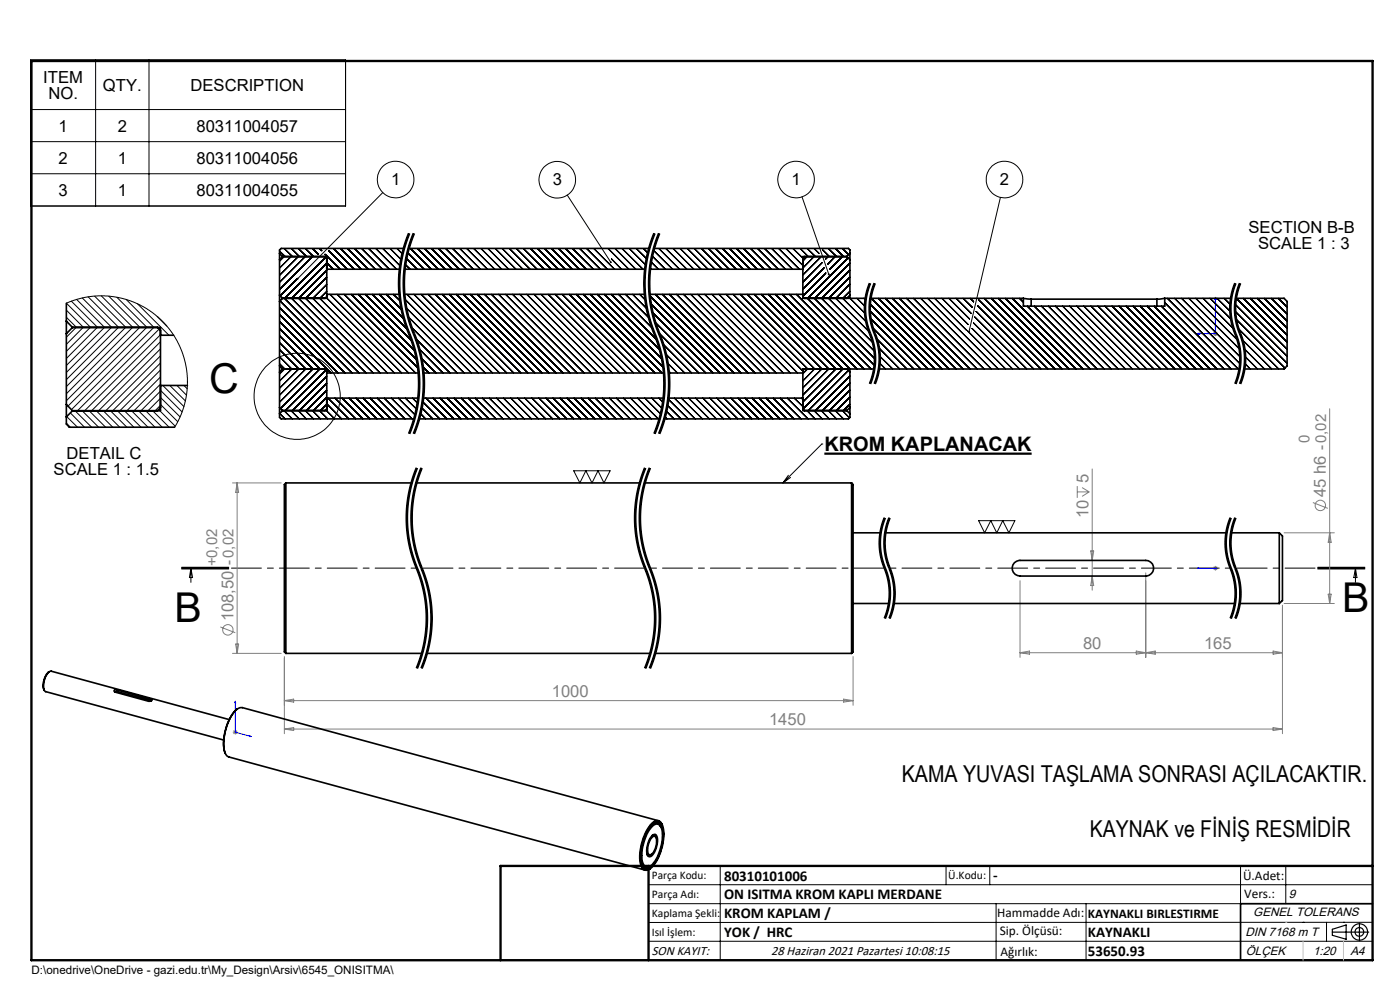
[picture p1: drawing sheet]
<svg xmlns="http://www.w3.org/2000/svg" width="297mm" height="210mm" viewBox="0 0 297 210" stroke-linecap="round" stroke-linejoin="round" font-family="sans-serif">
<g fill="none" stroke="#808080" stroke-width=".21">
<path d="M257.4 70.8h1M257.5 70.4l.7 .7M257.8 70.3v1M258.2 70.4l-.7 .7M231.7 99.5v25.7M282.1 86.7v41.3M49.3 102.4h10.4M50.3 102.4v36.2M50.3 102.4l.3 2h-.6zM228.5 103.1v2.5M228.5 104.3h2.6M229.6 103.4l1.5 .9"/>
<path d="M231.1 104.3l-1.5 1M231.4 116.9h.6l-.3 2zM272.4 113h10.7M278.5 106.6l3.2 1.2M282.1 113l.3 2h-.6zM46.7 133l3.2 1.2M49.3 138.6h10.4M50 136.6h.6l-.3 2zM60.3 139.3v16.3M181 139.3v10.3M216.4 138.5h55.7M216.4 123.2v16.2"/>
<path d="M216.4 138.5l2-.4v.7zM231.7 122.2l.3 2h-.6zM241.1 138.1l2 .4-2 .3zM243.1 121.5v17.9M243.1 138.5l2-.4v.7zM257.4 120.5h1M257.5 120.2l.7 .7M257.8 120v1M258.2 120.2l-.7 .7M270.1 138.1l2 .4-2 .3zM272.1 128.4v27.2M272.4 128h10.7"/>
<path d="M281.8 126h.6l-.3 2zM49.4 155.3h1M49.5 155l.8 .7M49.9 154.8v1M50.3 155l-.8 .7M60.3 154.6h211.8M60.3 154.6l2-.3v.7zM60.3 148.6l2-.3v.6zM60.3 148.6h120.7M179 148.3l2 .3-2 .3zM270.1 154.3l2 .3-2 .4z"/>
<circle cx="280.1" cy="107.2" r="1.1"/>
<circle cx="48.3" cy="133.6" r="1.12"/>
</g>
<path d="M174.9 96.2h44" fill="none" stroke="#000" stroke-width=".47"/>
<g fill="none" stroke="#000" stroke-width=".21" stroke-dasharray="6.3 1.3 1.3 1.3" stroke-dashoffset="2.4" stroke-linecap="butt">
<path d="M86.8 49.5a27.6 27.6 0 0 0 0 21.3M87.8 49.5a27.6 27.6 0 0 0 0 21.3M138.8 49.5a27.6 27.6 0 0 0 0 21.3M139.8 49.5a27.6 27.6 0 0 0 0 21.3M86.8 70.8a27.6 27.6 0 0 1 0 21.2M87.8 70.8a27.6 27.6 0 0 1 0 21.2M138.8 70.8a27.6 27.6 0 0 1 0 21.2M139.8 70.8a27.6 27.6 0 0 1 0 21.2M88.4 99.3a27.6 27.6 0 0 0 0 21.2M89.4 99.3a27.6 27.6 0 0 0 0 21.2M136.9 99.3a27.6 27.6 0 0 0 0 21.2M137.9 99.3a27.6 27.6 0 0 0 0 21.2"/>
<path d="M88.4 120.5a27.6 27.6 0 0 1 0 21.3M89.4 120.5a27.6 27.6 0 0 1 0 21.3M136.9 120.5a27.6 27.6 0 0 1 0 21.3M137.9 120.5a27.6 27.6 0 0 1 0 21.3"/>
</g>
<g fill="none" stroke="#000" stroke-width=".21" stroke-dasharray="6.3 1.3 1.3 1.3" stroke-dashoffset="2.8" stroke-linecap="butt">
<path d="M184.6 60.1a13.9 13.9 0 0 0 0 10.7M184.6 70.8a13.9 13.9 0 0 1 0 10.6M185.6 60.1a13.9 13.9 0 0 0 0 10.7M185.6 70.8a13.9 13.9 0 0 1 0 10.6M262.1 60.1a13.9 13.9 0 0 0 0 10.7M262.1 70.8a13.9 13.9 0 0 1 0 10.6M263.1 60.1a13.9 13.9 0 0 0 0 10.7M263.1 70.8a13.9 13.9 0 0 1 0 10.6M187.7 109.8a13.9 13.9 0 0 0 0 10.7M188.7 109.8a13.9 13.9 0 0 0 0 10.7M261.1 109.8a13.9 13.9 0 0 0 0 10.7M262.1 109.8a13.9 13.9 0 0 0 0 10.7"/>
<path d="M187.7 120.5a13.9 13.9 0 0 1 0 10.7M188.7 120.5a13.9 13.9 0 0 1 0 10.7M261.1 120.5a13.9 13.9 0 0 1 0 10.7M262.1 120.5a13.9 13.9 0 0 1 0 10.7"/>
</g>
<g fill="none" stroke="#000" stroke-width=".21">
<path d="M6.5 12.7h66.8v31h-66.8zM20.3 12.7v31M31.6 12.7v31M6.5 23.2h66.8M6.5 30h66.8M6.5 36.9h66.8M81.2 40.8l-18.1 18.3M84.5 59.7a27.8 27.8 0 0 0 .9 7.5M84.9 59a27.5 27.5 0 0 0 1.5 10.3M84.9 58.3v.7M85.3 55.3l-.4 3M85.4 53l-.6 3-.3 3.7"/>
<path d="M85.5 59.7a28.2 28.2 0 0 0 2.4 11.8M85.9 59l.1 3.7 .6 3.7M85.9 58.3v.7M86.3 55.3l-.4 3M86.4 53l-.6 3-.3 3.7M86.6 53.8l-.3 1.5M86.6 49.4l-1.2 3.6M86.8 49.5a28.1 28.1 0 0 0 .5 22.7 27.6 27.6 0 0 1-.5 19.8M87 49.6l-1 2.8-.7 2.9M87.6 49.4l-1.2 3.6M87.8 49.5a28.1 28.1 0 0 0 .5 22.7 27.6 27.6 0 0 1-.5 19.8M88 49.6l-1.4 4.2"/>
<path d="M120.3 41.4l9.3 14.2M136.5 59.7a28.3 28.3 0 0 0 2.5 11.8M136.9 59a27.5 27.5 0 0 0 1.6 10.3M137 58.3l-.1 .7M137.3 55.3l-.3 3M137.5 53l-.7 3-.3 3.7M137.5 59.7a28.3 28.3 0 0 0 2.5 11.8M137.9 59a27.5 27.5 0 0 0 1.6 10.3M138 58.3l-.1 .7M138.3 55.3l-.3 3M138.5 53l-.7 3-.3 3.7M138.7 49.4l-1.2 3.6"/>
<path d="M138.8 49.5a28.1 28.1 0 0 0 .6 22.7 27.6 27.6 0 0 1-.6 19.8M139 49.6l-1 2.8-.7 2.9M139.7 49.4l-1.2 3.6M139.8 49.5a28.1 28.1 0 0 0 .6 22.7 27.6 27.6 0 0 1-.6 19.8M140 49.6l-1 2.8-.7 2.9M170.1 41.8l5.7 16.4M212.2 41.9l-6.6 28.5M85.4 67.2l1.5 4.3M86.4 69.3l.4 1M86.6 66.4l.8 2.9M86.8 70.3l.2 .4zM86.9 71.5l.7 2.1"/>
<path d="M87 70.7l.7 2.1M87.4 69.3a28.3 28.3 0 0 1 .6 22.8M87.6 73.6l.6 2.2M87.7 72.8a27.8 27.8 0 0 1 0 17.1M87.9 71.5l.7 2.1M88.2 75.8l.3 2.2 .2 3M88.6 73.6l.6 2.2M89.2 75.8l.3 2.2 .2 3M138.5 69.3a28.3 28.3 0 0 1 .5 22.8M138.9 71.5l.8 2.1M139.5 69.3a28.3 28.3 0 0 1 .5 22.8M139.7 73.6l.5 2.2"/>
<path d="M139.9 71.5l.8 2.1M140.2 75.8l.4 2.2 .2 3M140.7 73.6l.5 2.2M141.2 75.8l.4 2.2 .2 3M183.3 65.4l.3 2.8M183.4 64.3l-.1 1.1M183.6 62.7l-.2 1.6M183.6 68.2l1.2 3.6M183.7 65.4a14.1 14.1 0 0 0 1.2 5.8M184.3 65.4l.3 2.8M184.4 64.3l-.1 1.1M184.4 60l-.8 2.7"/>
<path d="M184.6 60.1a14.3 14.3 0 0 0 .3 11.7 13.9 13.9 0 0 1-.3 9.6M184.6 62.7l-.2 1.6M184.6 68.2l1.2 3.6M184.7 65.4a14.1 14.1 0 0 0 1.2 5.8M184.7 60.1l-.8 2.6-.2 2.7M184.8 71.8l.4 1.6 .2 2.2M184.9 71.2l.5 1.6M185.4 60l-.8 2.7M185.4 72.8a14.1 14.1 0 0 1-.7 8.7M185.4 75.5l-.1 2.7-.9 3.2M185.6 60.1a14.3 14.3 0 0 0 .3 11.7 13.9 13.9 0 0 1-.3 9.6M185.7 60.1l-.8 2.6-.2 2.7"/>
<path d="M185.8 71.8l.4 1.6 .2 2.2M185.9 71.2l.5 1.6M186.4 72.8a14.1 14.1 0 0 1-.7 8.7M186.4 75.5l-.1 2.7-.9 3.2M260.8 65.4l.3 2.8M260.9 64.3l-.1 1.1M261.1 62.7l-.2 1.6M261.1 68.2l.6 2.1M261.2 65.4l.1 1.6 .4 2.2M261.7 60.5l-.6 2.2M261.7 69.2l.2 .5M261.7 70.3l.6 1.5"/>
<path d="M261.7 61.7l-.3 1.6-.2 2.1M261.8 65.4l.3 2.8M261.9 69.7l.5 1.5M261.9 61.2l-.2 .5M261.9 64.3l-.1 1.1M261.9 60l-.2 .5M262.1 60.1a14.3 14.3 0 0 0 .4 11.7 13.9 13.9 0 0 1-.4 9.6M262.1 62.7l-.2 1.6M262.1 68.2l1.2 3.6M262.2 65.4a14.1 14.1 0 0 0 1.2 5.8M262.2 60.1l-.3 1.1M262.3 71.8l.4 1.6 .3 2.2"/>
<path d="M262.4 71.2l.5 1.6M262.9 60l-.8 2.7M262.9 72.8a14.1 14.1 0 0 1-.7 8.7M263 75.5l-.2 2.7-.9 3.2M263.1 60.1a14.3 14.3 0 0 0 .4 11.7 13.9 13.9 0 0 1-.4 9.6M263.2 60.1l-.7 2.6-.3 2.7M263.3 71.8l.4 1.6 .3 2.2M263.4 71.2l.5 1.6M263.9 72.8a14.1 14.1 0 0 1-.7 8.7M264 75.5l-.2 2.7-.9 3.2M86.9 91.2l-.3 .7M87.6 89.1l-.7 2.2"/>
<path d="M87.7 90l-.7 2.1M87.9 91.2l-.3 .7M88.2 86.9l-.6 2.2M88.3 99.2l-1 2.8-.6 2.2M88.4 99.3a28.1 28.1 0 0 0 .6 22.6 27.6 27.6 0 0 1-.6 19.9M88.6 99.3a27.4 27.4 0 0 0-.1 20.8M88.6 89.1l-.7 2.2M88.7 81l-.1 3-.4 3M89.2 86.9l-.6 2.2M89.3 99.2l-1 2.8-.6 2.2M89.4 99.3a28.1 28.1 0 0 0 .6 22.6 27.6 27.6 0 0 1-.6 19.9M89.6 99.3a27.9 27.9 0 0 0 .5 22.6l.7 2.1"/>
<path d="M89.7 81l-.1 3-.4 3M121.7 99.9h7.7l-1.3 2.5-1.2-2.5-1.3 2.5-1.3-2.5-1.3 2.5zM136.7 99.2l-.8 2.1-.8 2.9M136.9 99.3a28.1 28.1 0 0 0 .5 22.6 27.6 27.6 0 0 1-.5 19.9M137 99.3a27.9 27.9 0 0 0 .6 22.6l.6 2.1M137.7 99.2l-1.2 3.6M137.9 99.3a28.1 28.1 0 0 0 .5 22.6 27.6 27.6 0 0 1-.5 19.9M138 99.3a27.9 27.9 0 0 0 .6 22.6l.2 .7M139 91.2l-.3 .7M139.7 89.1l-.8 2.2M140 91.2l-.3 .7M140.2 86.9l-.5 2.2"/>
<path d="M140.7 89.1l-.8 2.2M140.8 81l-.1 3-.5 3M141.2 86.9l-.5 2.2M141.8 81l-.1 3-.5 3M174.3 94.2h.1M174.3 94.2l-8.2 8.2M86.2 111.8l.7 4.5 .6 2.1 1 2.9M86.6 105l-.2 .7a27.8 27.8 0 0 0-.2 6.1M86.7 104.2l-.1 .8M87.2 111.8a32.7 32.7 0 0 0 2.8 10.9l.9 3.6M87.6 105l-.2 .7a27.8 27.8 0 0 0-.2 6.1M87.7 104.2l-.1 .8"/>
<path d="M134.6 111.8a32.7 32.7 0 0 0 2.9 10.9l.9 3.6M135 105l-.1 .7a27.8 27.8 0 0 0-.3 6.1M135.1 104.2l-.1 .8M135.6 111.8l.3 2.2 .6 3M136 105l-.1 .7a27.8 27.8 0 0 0-.3 6.1M136.1 104.2l-.1 .8M136.5 102.8l-.4 1.4M136.5 117l1.7 5M167.3 100.8l-1.2 1.6M167.7 101.3l-1.6 1.1M186.5 116.3l.1 .5a21 21 0 0 0 1.5 5.3l.5 2.7M187.5 116.3l.1 .5a21.1 21.1 0 0 0 1.5 5.3l.5 2.7"/>
<path d="M187.5 109.8l-.9 3.2-.1 3.3M187.7 119.9a14.6 14.6 0 0 1 1.2 5.4M187.7 109.8a14.3 14.3 0 0 0 .4 11.7 13.9 13.9 0 0 1-.4 9.7M187.9 109.9a13.7 13.7 0 0 0-.2 10M188.5 109.8l-.9 3.2-.1 3.3M188.7 119.9l.6 1.6M188.7 110.4a13.7 13.7 0 0 0 0 9.5M188.7 109.8a14.3 14.3 0 0 0 .4 11.7 13.9 13.9 0 0 1-.4 9.7M188.9 109.9l-.2 .5M207.6 110.4h7.7l-1.3 2.6-1.3-2.6-1.2 2.6-1.3-2.6-1.3 2.6zM259.9 116.3v.5a21 21 0 0 0 1.6 5.3l.4 2.7M260.9 116.3l.3 2.2"/>
<path d="M260.9 109.8l-.9 3.2-.1 3.3M261 119.9a14.6 14.6 0 0 1 1.3 5.4M261.1 109.8a14.3 14.3 0 0 0 .4 11.7 13.9 13.9 0 0 1-.4 9.7M261.2 111.9l-.3 2.2v2.2M261.2 118.5l.3 1a16.4 16.4 0 0 1 1.4 5.3M261.2 109.9a13.7 13.7 0 0 0-.1 10M261.9 109.8l-.7 2.1M262 119.9a14.6 14.6 0 0 1 1.3 5.4M262.1 109.8a14.5 14.5 0 0 0 .4 12 13.9 13.9 0 0 1-.4 9.4M262.2 109.9a13.7 13.7 0 0 0-.1 10M38.5 120.5h10M38.5 120.7h10"/>
<path d="M38.5 120.3h10M40.5 120.5v3M40.5 120.5l.4 2h-.7zM88.5 120.1l.1 .3zM88.5 121.3l1 2.8 .4 2.2M88.6 120.4l1.2 3.6M89.8 124l.2 .8a27.8 27.8 0 0 1 .7 6M89.9 126.3l.4 3M90.3 129.3l.1 .7M90.4 130a27.6 27.6 0 0 1-1.6 10.3M90.7 130.8a27.8 27.8 0 0 1-2.1 11M90.8 124l.2 .8a27.8 27.8 0 0 1 .7 6"/>
<path d="M90.9 126.3l.4 3M91.3 129.3l.1 .7M91.4 130a27.6 27.6 0 0 1-1.6 10.3M91.7 130.8a27.8 27.8 0 0 1-2.1 11M138.2 122l1.2 4.3M138.2 124l.2 .8a27.8 27.8 0 0 1 .8 6M138.4 126.3l.3 3M138.7 129.3l.1 .7M138.8 130a27.6 27.6 0 0 1-1.6 10.3M138.8 139.7l-.8 2.1M138.8 122.6l.4 1.4M139.2 130.8a27.8 27.8 0 0 1-2.2 11"/>
<path d="M139.2 124l.2 .8a27.8 27.8 0 0 1 .8 6M139.4 126.3l.3 3M139.7 129.3l.1 .7M139.8 130a27.6 27.6 0 0 1-1.6 10.3M140.2 130.8l-.3 4.5-1.1 4.4M188.2 129.1l-.7 2M188.3 128.5l-.1 .6M188.4 128l-.1 .5M188.6 124.8l-.2 3.2M188.9 125.3l-.1 2.8-.9 3.2M189.2 129.1l-.7 2M189.3 130.2l-.4 1.1"/>
<path d="M189.3 121.5l.5 2.1 .1 1.7M189.3 128.5l-.1 .6M189.4 128l-.1 .5M189.6 124.8l-.2 3.2M189.9 125.3l-.1 2.8-.5 2.1M261.6 129.1l-.7 2M261.7 128.5l-.1 .6M261.8 128l-.1 .5M261.9 124.8l-.1 3.2M262.3 125.3l-.1 2.8-1 3.2M262.6 129.1l-.7 2M262.7 128.5l-.1 .6"/>
<path d="M262.8 128l-.1 .5M262.9 124.8l-.1 3.2M263.3 125.3l-.1 2.8-1 3.2M279.6 120.3h10zM279.6 120.5h10M279.6 120.7h10M287.5 120.5l.4 2h-.7zM287.5 120.5v3M88.5 141l-.2 .7M88.8 140.3l-.3 .7M89.8 140.3l-.5 1.4M137.2 140.3l-.5 1.4"/>
<path d="M138.2 140.3l-.5 1.4M137.6 187.7h153.6M137.6 191.7h153.6M137.6 199.7h153.6M152.8 183.7v20M200.7 183.7v4M210 183.7v4M211.3 191.7v12M230.4 191.7v12M263.2 183.7v20M272.8 183.7v8M276.4 195.6h.1"/>
<path d="M281.4 195.6v4.1M285 195.6h.1M291.2 195.6l-153.6 .1"/>
<circle cx="83.9" cy="38.1" r="3.9"/>
<circle cx="118.2" cy="38.1" r="3.9"/>
<circle cx="168.9" cy="38.1" r="3.9"/>
<circle cx="213.1" cy="38.1" r="3.9"/>
<circle cx="63" cy="84.1" r="9.1"/>
</g>
<g fill="none" stroke="#000" stroke-width=".25">
<path d="M282.6 197.7h7.8M282.6 197.1l3-.9v3l-3-.8zM288.4 195.8v3.8M106.2 203.7h185"/>
<circle cx="288.4" cy="197.7" r="1.74"/>
<circle cx="288.4" cy="197.7" r=".93"/>
</g>
<path d="M254 70.8l.4-.1v.2zM257.8 63.1l.2 .4h-.2zM257.8 63.1v7.7h-3.8M254 120.5h.4h-.4M254 120.5h3.8M257.8 120.5h.2zM257.8 120.5h.1M49.9 148.7v6.6l3.4 .9M49.9 148.7l.1 .4-.2-.1zM53 156.1l.3 .1h-.3z" fill="none" stroke="#00f" stroke-width=".21"/>
<path d="M38.5 120.5h251.1" fill="none" stroke="#000" stroke-width=".21" stroke-dasharray="6.3 1.3 1.3 1.3" stroke-dashoffset="-.4"/>
<path d="M291.2 191.7h-28v12" fill="none" stroke="#000" stroke-width=".35"/>
<path d="M6.7 12.9h284.5v190.8h-284.5zM137.6 183.7v20M291.2 183.7h-185v20" fill="none" stroke="#000" stroke-width=".5"/>
<path d="M276.4 199.7v4M285 199.7v4" fill="none" stroke="#c0c0c0" stroke-width=".21"/>
<path d="M272.8 195.6h.1" fill="none" stroke="#c0c0c0" stroke-width=".25"/>
<path d="M129.4 55.5a.21 .21 0 0 0 0 .3 .21 .21 0 0 0 .3 0l-.1-.2 .1 .2a.21 .21 0 0 0 0-.3 .21 .21 0 0 0-.3 0zM205.4 70.2v.3h.1l.1-.1v.1a.21 .21 0 0 0 .2-.3 .21 .21 0 0 0-.4 0zM175.7 58l-.1 .3 .3 .1-.1-.2 .1 .2a.22 .22 0 0 0 .1-.3 .22 .22 0 0 0-.3-.1zM63 59l-.1 .2 .2-.1-.1 .2h.2a.22 .22 0 0 0 .1-.3 .22 .22 0 0 0-.3 0z" fill="#000"/>
<g fill="#00f">
<path d="M254 120.5h.4zM257.8 120.5h.2z"/>
<path d="M53 156.1l.3 .1h-.3zM49.9 148.7l.1 .4-.2-.1zM254 70.8l.4 .1v-.2zM257.8 63.1v.4h.2zM254 70.8l.4 .1v-.2zM257.8 63.1v.4h.2zM297.1 54.4v.1zM297.1 46.7v.4zM297.1 54.4v.1zM297.1 46.7v.4z"/>
</g>
<g fill="none" stroke="#000" stroke-width=".35">
<path d="M59.3 53.8v1.3M59.3 55.1v7.5M59.3 53.8l.7 .6M60 54.4h9.3v8.9h-9.3M60 54.4l-.7 .7M69 54.4l.3 .4M69.3 57.1h15.5M85.7 52.7h-26l-.4 .3v.8M85.8 57.1h51.1M86.7 52.7h51M137.9 57.1h32.4M138.7 52.7h41.3l.3 .3v.8"/>
<path d="M170.6 54.4l-.3 .4M179.6 54.4h-9.3v8.9h13.4M179.6 54.4l.7 .7M180.3 53.8v1.3M180.3 55.1v7.5M180.3 53.8l-.7 .6M14.1 68.1v2.7M14.1 64.3v3.8M14.1 70.8v15M14.1 68.1l1.3 1.4M15.4 69.5h18.6v17.6h-18.6M15.4 69.5l-1.3 1.3"/>
<path d="M33.4 69.5l.6 .6M34 71.1h2.8M59.3 62.6v1.4M59.3 77.6v1.3M59.3 64v13.6M59.3 78.9v7.5M59.3 62.6l.7 .7M59.3 77.6l.7 .7M60 78.3h9.3v8.8h-9.3M60 78.3l-.7 .6M60 63.3l-.7 .7M69 78.3l.3 .3"/>
<path d="M69.3 79.1h19.5M69.3 62.4h15.4M69.3 62.9l-.3 .4M85.8 62.4h51M89.8 79.1h51.1M137.8 62.4h32.5M141.9 79.1h28.4M170.3 62.9l.3 .4M170.6 78.3l-.3 .3M179.6 78.3l.7 .6M180.3 62.6v.7M180.3 78.3v.6"/>
<path d="M180.3 78.9v7.5M180.3 62.6l-.7 .7M184.6 63.3h32.5M185.5 78.3h-15.2v8.8h9.3M186.4 78.3h76.6M217.1 63.3l1.7 .2M217.1 63.3v1.6h30v-1.6M218.8 63.5v1.4M218.8 63.5h26.6M245.4 63.5v1.4M247.1 63.3l-1.7 .2M247.1 63.3h14.1"/>
<path d="M262.1 63.3h10.3l.7 .7v13.6l-.7 .7h-8.5M14.1 85.8v2.6M14.1 85.8l1.3 1.3M14.1 88.4v1.5l.6 .7h22.3M15.4 87.1l-1.3 1.3M34 86.5l-.6 .6M34 81.8h5.8M59.3 86.4v1.4M59.3 87.8v.7l.4 .4h28.2M59.3 86.4l.7 .7M60 87.1l-.7 .7M69.3 84.4h19.4"/>
<path d="M69.3 86.8l-.3 .3M88.9 88.9h51M89.7 84.4h51.1M141.8 84.4h28.5M170.3 86.8l.3 .3M179.6 87.1l.7 .7M180.3 86.4v1.4M180.3 87.8v.7l-.3 .4h-39.1M180.3 86.4l-.7 .7M60.6 102.4a1.36 1.36 0 0 0-.3 1.6v34.3l.3 .3M60.6 102.4v36.2M60.6 102.4h26.7"/>
<path d="M88.3 102.4h47.4M136.7 102.4h44M180.7 102.4v36.2M180.7 102.4a1.36 1.36 0 0 1 .3 1.6v34.3l-.3 .3M181 113h5.8M187.8 113h72.4M215.2 119.4l1-.5h26.9a1.66 1.66 0 0 1 1.6 1.6 1.66 1.66 0 0 1-1.6 1.7h-26.7a1.66 1.66 0 0 1-1.5-1 1.66 1.66 0 0 1 .3-1.8zM261.2 113h10.2M271.4 113v15M271.4 113l.7 .7v13.7l-.7 .6M60.6 138.6h28.9M90.5 138.6h47.4"/>
<path d="M139 138.6h41.7M181 128h7.6M189.6 128h72.4M263 128h8.4M10.4 142.5a3.6 3.6 0 0 0-1 3.9M24.9 146.4a.42 .42 0 0 0-.4-.1 .42 .42 0 0 0-.3 .4l7.3 2.1a.46 .46 0 0 0 .7-.4l-.2-.1M24.9 146.7l-.5 .1M24.9 146.4l7.1 1.9M24.9 146.7l7.1 2M24.9 146.4v.3M32 148.7h.1M32 148.3v.4"/>
<path d="M48.6 152.6l-37.7-10.2a1.73 1.73 0 0 0-1.4 1.6l-.2 1.1a1.44 1.44 0 0 0 .4 1.6l37.7 10.3M50.3 150.4a10.1 10.1 0 0 0-2.6 9.3l.1 .1M138.3 175a1.23 1.23 0 0 1 1.4-.5 1.23 1.23 0 0 1 .9 1.2 10.2 10.2 0 0 1-2.5 8.3 1.13 1.13 0 0 1-1.3 .2 1.13 1.13 0 0 1-.7-1.1 10.5 10.5 0 0 1 2.2-8.1zM138.4 175.3a1.1 1.1 0 0 1 1.2-.5 1.1 1.1 0 0 1 .8 1.2 9.7 9.7 0 0 1-2.3 7.6 1.08 1.08 0 0 1-1.2 .2 1.08 1.08 0 0 1-.6-1 9.8 9.8 0 0 1 2.1-7.5zM138.4 174.8a1.26 1.26 0 0 1 1.5-.5 1.26 1.26 0 0 1 .8 1.3 11 11 0 0 1-2.5 8.5 1.21 1.21 0 0 1-1.4 .3 1.21 1.21 0 0 1-.8-1.1 10.8 10.8 0 0 1 2.4-8.5zM138.4 177.2a.53 .53 0 0 1 .8 .5M138.5 177.5a.56 .56 0 0 1 .6 0 .56 .56 0 0 1 .2 .7 3.5 3.5 0 0 1-1.3 3.2 .94 .94 0 0 1-.6-1.4l.3-1.2 .4-.9zM138.5 177.2a.6 .6 0 0 1 .7-.1 .6 .6 0 0 1 .3 .7 4.7 4.7 0 0 1-1.4 3.9 .62 .62 0 0 1-.7-.1 .62 .62 0 0 1-.2-.7 4.9 4.9 0 0 1 1.3-3.7zM138.6 174.8a1.03 1.03 0 0 1 1.6 .7M139.7 174.1l-88.3-24a2.58 2.58 0 0 0-2.3 1.8 11 11 0 0 0-1.4 7.8l.4 .6 .4 .3 88.3 24M140.5 175a1.18 1.18 0 0 0-.9-.9 1.18 1.18 0 0 0-1.2 .5 10.7 10.7 0 0 0-2.4 9.1 1.14 1.14 0 0 0 .8 .9 1.14 1.14 0 0 0 1.2-.4M136.2 183.4a1.02 1.02 0 0 0 1.8 .2"/>
<path d="M137.3 181.2a.53 .53 0 0 0 .9 0"/>
</g>
<g fill="none" stroke="#000" stroke-width=".21">
<path d="M59.3 53.3l1.2 1.1M60.3 52.7l1.7 1.7M60.3 54.4l-1 1M61.7 54.4l-2.4 2.5M61.8 52.7l1.7 1.7M63.1 59.1l-3.7 3.6M63.3 52.7l1.7 1.7M63.3 54.4l-4 4M64.7 52.7l1.8 1.7M64.7 54.4l-5.4 5.5M66.3 52.7l1.2 1.3M66.3 54.4l-7 7"/>
<path d="M67.7 52.7l.6 .5M69 53.9l3.1 3.2M69.1 54.6l-8.7 8.7M69.3 55.8l-7.4 7.5 15.8 15.8M69.3 57.4l-5.9 5.9 15.8 15.8M69.3 58.8l-4.5 4.5 15.9 15.8M69.3 55.8l1.4 1.3M69.7 53.2l4 3.9M70.7 52.7l4.4 4.4M72.2 52.7l4.5 4.4M73.7 52.7l4.4 4.4M75.2 52.7l4.5 4.4"/>
<path d="M76.7 52.7l4.4 4.4M78.2 52.7l4.4 4.4M79.7 52.7l4.4 4.4M81.2 52.7l3.7 3.7M82.7 52.7l2.4 2.4M84.2 52.7l1.2 1.2M85.9 56.1l1.1 1M86.2 54.8l2.3 2.3M86.4 53.6l3.6 3.5M87.1 52.7l4.4 4.4M88.5 52.7l4.5 4.4M90 52.7l4.5 4.4"/>
<path d="M91.5 52.7l4.5 4.4M93 52.7l4.4 4.4M94.5 52.7l4.5 4.4M96 52.7l4.4 4.4M97.5 52.7l4.5 4.4M99 52.7l4.4 4.4M100.5 52.7l4.5 4.4M102 52.7l4.4 4.4M103.5 52.7l4.4 4.4M105 52.7l4.4 4.4M106.5 52.7l4.4 4.4M108 52.7l4.4 4.4"/>
<path d="M109.5 52.7l4.4 4.4M111 52.7l4.4 4.4M112.5 52.7l4.4 4.4M114 52.7l4.4 4.4M115.5 52.7l4.4 4.4M117 52.7l4.4 4.4M118.5 52.7l4.4 4.4M120 52.7l4.4 4.4M121.5 52.7l4.4 4.4M123 52.7l4.4 4.4M124.5 52.7l4.4 4.4M126 52.7l3.1 3.1"/>
<path d="M129 52.7l4.4 4.4M129.2 55.9l1.2 1.2M129.8 55l2.1 2.1M130.5 52.7l4.4 4.4M131.9 52.7l4.5 4.4M133.5 52.7l3.5 3.5M134.9 52.7l2.3 2.2M136.5 52.7l.9 1M137.9 56.8l.3 .3M138.1 55.5l1.6 1.6M138.3 54.2l2.9 2.9M138.6 53l4.1 4.1"/>
<path d="M139.8 52.7l4.4 4.4M141.3 52.7l4.4 4.4M142.8 52.7l4.4 4.4M144.3 52.7l4.4 4.4M145.8 52.7l4.4 4.4M147.2 52.7l4.5 4.4M148.8 52.7l4.4 4.4M150.2 52.7l4.5 4.4M151.7 52.7l4.5 4.4M153.2 52.7l4.5 4.4M154.7 52.7l4.4 4.4M156.2 52.7l4.5 4.4"/>
<path d="M157.7 52.7l4.4 4.4M159.2 52.7l4.5 4.4M160.7 52.7l4.4 4.4M162.2 52.7l4.5 4.4M163.7 52.7l4.4 4.4M165.2 52.7l4.4 4.4M166.7 52.7l3.6 3.6M168.2 52.7l2.1 2.1M169.7 52.7l1.8 1.7M171.2 54.4l-.9 .9M171.2 52.7l1.8 1.7M172.7 52.7l1 1"/>
<path d="M172.7 54.4l-2.4 2.4M174 54.6l-3.7 3.7M174.4 55.7l-4.1 4.1M174.6 53l1.3 1.4M174.8 56.8l-4.5 4.5M175.2 57.9l-4.9 4.9M175.7 52.7l1.7 1.7M175.7 54.4l-.5 .5M177.2 54.4l-1.6 1.6M177.2 52.7l1.7 1.7M178.7 52.7l1.3 1.3M178.7 54.4l-2.7 2.7"/>
<path d="M179.9 54.7l-8.6 8.6M180.3 57.3l-6 6 11.2 11.2M180.3 58.8l-4.5 4.5 9.4 9.4M180.3 55.8l-7.5 7.5M14.1 64.3l2.2-.8 3.4-.7h2.5l3 .3 2.6 .7 2.5 1.2 2.5 1.6 2.4 2.3 1.7 2.2 1.4 2.7 .8 2.3 .6 3.1 .1 2.8-.5 3-.8 2.8-1.5 2.8M14.1 67.3l2.1 2.2M14.1 65.8l3.6 3.7M14.1 64.3l5.1 5.2M15.1 63.9l5.6 5.6M16.2 69.5l-2.1 2M16.3 63.5l5.9 6-8.1 8M17.5 63.2l6.2 6.3"/>
<path d="M17.6 69.5l-3.5 3.6M18.7 63l6.5 6.5M19.2 69.5l-5.1 5M20.1 62.8l6.6 6.7M20.6 69.5l-6.5 6.6M21.5 62.8l6.7 6.7M23.1 62.8l6.6 6.7M23.6 69.5l-9.5 9.5M24.8 63.1l6.4 6.4M25.1 69.5l-11 11M26.6 69.5l-12.5 12.5M26.8 63.5l5.9 6"/>
<path d="M28.1 69.5l-14 14M29.2 64.4l6.6 6.7M29.6 69.5l-15.5 15.5M31.1 69.5l-16.7 16.6M32.6 69.5l-17.4 17.4M33.3 67.1l2.1 2.1M33.8 69.8l-17.4 17.3M34 70.8l.4 .3M34 71l-16 16.1M34 72.5l-14.6 14.6M34 74l-13.1 13.1M34 75.5l-11.6 11.6"/>
<path d="M34 77l-10.1 10.1M34 78.5l-8.6 8.6M34 80l-7.1 7.1M59.3 77.2l1.1 1.1M59.3 75.7l2.6 2.6-2.6 2.5M59.3 74.2l4.1 4.1-4.1 4M59.3 72.7l5.6 5.6-5.6 5.5M59.3 71.2l7.1 7.1M59.3 69.7l8.6 8.6M59.3 68.2l10.9 10.9M59.3 66.7l12.4 12.4M59.3 65.2l13.9 13.9"/>
<path d="M59.4 63.8l15.3 15.3M60.4 63.3l15.8 15.8M60.4 78.3l-1.1 1M66.4 63.3l15.8 15.8M66.4 78.3l-7.1 7M67.8 63.3l15.9 15.8M67.8 78.3l-8.3 8.3M69.2 78.4l-8.7 8.7M69.3 63.2l15.9 15.9M69.3 60.4l-2.9 2.9M69.3 61.8l-1.4 1.5M69.3 79.8l-7.3 7.3"/>
<path d="M70 62.4l16.7 16.7M71.5 62.4l16.7 16.7M73 62.4l15.7 15.7M74.5 62.4l13.9 14M76 62.4l12 12.1M77.5 62.4l9.8 9.9M79 62.4l7.4 7.5M80.5 62.4l5.2 5.3M82 62.4l3.2 3.3M83.5 62.4l1.4 1.4M85.9 63.5l15.6 15.6M86.1 65.2l13.9 13.9"/>
<path d="M86.3 62.4l16.7 16.7M86.6 67.2l11.9 11.9M87.2 69.3l9.8 9.8M87.8 62.4l16.7 16.7M88.2 71.8l7.3 7.3M88.9 74l5.1 5.1M89.3 62.4l16.7 16.7M89.4 75.9l3.1 3.2M89.7 77.7l1.3 1.4M90.8 62.4l16.7 16.7M92.3 62.4l16.7 16.7M93.8 62.4l16.7 16.7"/>
<path d="M95.3 62.4l16.7 16.7M96.8 62.4l16.7 16.7M98.3 62.4l16.7 16.7M99.8 62.4l16.7 16.7M101.3 62.4l16.7 16.7M102.8 62.4l16.7 16.7M104.3 62.4l16.7 16.7M105.8 62.4l16.6 16.7M107.3 62.4l16.6 16.7M108.8 62.4l16.6 16.7M110.3 62.4l16.6 16.7M111.8 62.4l16.6 16.7"/>
<path d="M113.3 62.4l16.6 16.7M114.8 62.4l16.6 16.7M116.3 62.4l16.6 16.7M117.8 62.4l16.6 16.7M119.2 62.4l16.7 16.7M120.8 62.4l16.6 16.7M122.2 62.4l16.7 16.7M123.8 62.4l16.6 16.7M125.2 62.4l15.5 15.5M126.8 62.4l13.6 13.8M128.2 62.4l11.8 11.8M129.7 62.4l9.6 9.6"/>
<path d="M131.2 62.4l7.2 7.2M132.7 62.4l5 5M134.2 62.4l3 3M135.7 62.4l1.2 1.2M137.8 62.7l16.4 16.4M138 64.4l14.7 14.7M138.4 66.3l12.8 12.8M138.9 68.3l10.8 10.8M139 62.4l16.7 16.7M139.8 70.7l8.4 8.4M140.5 62.4l16.7 16.7M140.7 73l6 6.1"/>
<path d="M141.2 75.1l4 4M141.6 77l2.1 2.1M141.8 78.7l.4 .4M142 62.4l16.7 16.7M143.5 62.4l16.7 16.7M145 62.4l16.7 16.7M146.5 62.4l16.7 16.7M148 62.4l16.7 16.7M149.5 62.4l16.7 16.7M151 62.4l16.7 16.7M152.5 62.4l16.7 16.7M154 62.4l16.3 16.3"/>
<path d="M155.5 62.4l15.8 15.9M157 62.4l15.8 15.9M158.5 62.4l15.8 15.9-4 4M160 62.4l15.8 15.9-5.5 5.5M161.5 62.4l15.8 15.9M163 62.4l15.8 15.9M164.5 62.4l15.8 15.9M166 62.4l15.8 15.9M167.5 62.4l15.8 15.9M169 62.4l15.8 15.9M171.3 63.3l14.2 14.2M171.3 78.3l-1 1"/>
<path d="M172.8 63.3l12.8 12.8M172.8 78.3l-2.5 2.5M177.3 63.3l7.1 7.1M177.3 78.3l-7 7M178.8 63.3l5 5M178.8 78.3l-8.5 8.5M180 78.6l-8.5 8.5M180.3 63.3l3.2 3.2M180.3 79.8l-7.3 7.3M180.3 60.3l-3 3M180.3 61.8l-1.5 1.5M181.8 63.3l1.7 1.7"/>
<path d="M183.3 63.3l.3 .3M184.5 65.9l12.4 12.4M184.5 64.4l13.8 13.9M184.6 67.5l10.7 10.8M184.9 63.3l14.9 15M185.1 69.5l8.8 8.8M185.9 71.9l6.5 6.4M186.3 63.3l15 15M186.4 73.8l4.5 4.5M186.6 77l1.3 1.3M186.6 75.5l2.8 2.8M187.8 63.3l15 15"/>
<path d="M189.3 63.3l15 15M190.8 63.3l15 15M192.3 63.3l15 15M193.8 63.3l15 15M195.3 63.3l15 15M196.8 63.3l15 15M198.3 63.3l6.8 6.8M199.8 63.3l5.6 5.6M201.3 63.3l4.4 4.4M202.8 63.3l3.2 3.2M204.3 63.3l2 1.9M205.4 70.3l7.9 8"/>
<path d="M205.8 63.3l.8 .7M206.2 69.7l8.6 8.6M206.5 68.5l9.8 9.8M206.8 67.3l11 11M207.1 66.1l12.2 12.2M207.4 64.8l13.4 13.5M207.6 63.6l14.7 14.7M208.8 63.3l15 15M210.3 63.3l15 15M211.8 63.3l15 15M213.3 63.3l15 15M214.8 63.3l15 15"/>
<path d="M216.3 63.3l.8 .8M217.9 64.9l13.4 13.4M219.4 64.9l13.4 13.4M220.9 64.9l13.4 13.4M222.4 64.9l13.4 13.4M223.9 64.9l13.3 13.4M225.4 64.9l13.4 13.4M226.9 64.9l13.3 13.4M228.4 64.9l13.4 13.4M229.9 64.9l13.3 13.4M231.4 64.9l13.4 13.4M232.9 64.9l13.3 13.4"/>
<path d="M234.4 64.9l13.3 13.4M235.9 64.9l13.3 13.4M237.4 64.9l13.3 13.4M238.9 64.9l13.3 13.4M240.4 64.9l13.3 13.4M241.9 64.9l13.3 13.4M243.4 64.9l13.3 13.4M244.9 64.9l13.3 13.4M246.4 64.9l13.3 13.4M247.1 64.2l14.1 14.1M247.7 63.3l15 15M249.2 63.3l13.9 13.8"/>
<path d="M250.7 63.3l12.4 12.4M252.2 63.3l10.8 10.7M253.7 63.3l8.8 8.8M255.2 63.3l6.5 6.5M256.7 63.3l4.5 4.5M258.2 63.3l2.8 2.8M259.7 63.3l1.3 1.3M262 66l11.1 11.1M262 64.5l11.1 11.1M262.2 67.7l10.4 10.4M262.3 63.3l10.8 10.8M262.6 69.7l8.7 8.6"/>
<path d="M263.5 72l6.3 6.3M263.7 63.3l9.4 9.3M263.9 74l4.4 4.3M264.1 77.1l1.2 1.2M264.1 75.6l2.7 2.7M265.3 63.3l7.8 7.8M266.7 63.3l6.4 6.3M268.2 63.3l4.9 4.8M269.7 63.3l3.4 3.3M271.2 63.3l1.9 1.8M14.1 89.7l.8 .9M14.1 88.4l2.3 2.2"/>
<path d="M14.9 87.6l3 3M15.9 87.1l3.5 3.5M17.4 87.1l3.5 3.5M18.9 87.1l3.5 3.5M20.4 87.1l3.5 3.5M21.9 87.1l3.5 3.5M23.4 87.1l3.5 3.5M24.9 87.1l3.5 3.5M26.4 87.1l3.5 3.5M27.9 87.1l3.5 3.5M29.4 87.1l3.5 3.5M30.9 87.1l3.5 3.5"/>
<path d="M32.4 87.1l3.5 3.5M33.9 87.1l3.3 3.3M34 85.8l3.7 3.7M34 84.3l4.2 4.1M34 82.8l4.6 4.6M34 81.5l-5.6 5.6M34 83l-4.1 4.1M34 84.5l-2.6 2.6M34 86l-1.1 1.1M34.5 81.8l4.5 4.4M36 81.8l3.3 3.2M37.5 81.8l2 2"/>
<path d="M39 81.8l.7 .7M59.4 87.7l1.1 1.2M60.3 87.1l1.7 1.8M61.7 87.1l1.8 1.8M63.3 87.1l1.7 1.8M64.7 87.1l1.8 1.8M66.3 87.1l1.7 1.8M67.7 87.1l1.8 1.8M69.2 87.1l1.8 1.8M69.3 85.7l3.2 3.2M69.3 81.3l-5.8 5.8M69.3 82.8l-4.3 4.3"/>
<path d="M69.3 84.3l-2.8 2.8M69.3 85.8l-1.3 1.3M69.6 84.4l4.4 4.5M71 84.4l4.5 4.5M72.6 84.4l4.4 4.5M74 84.4l4.5 4.5M75.5 84.4l4.5 4.5M77 84.4l4.5 4.5M78.5 84.4l4.4 4.5M80 84.4l4.5 4.5M81.5 84.4l4.4 4.5M83 84.4l4.5 4.5"/>
<path d="M84.5 84.4l3.6 3.6M86 84.4l2.4 2.4M87.5 84.4l1.1 1.1M89.2 87.7l1.1 1.2M89.4 86.5l2.4 2.4M89.6 85.2l3.7 3.7M90.3 84.4l4.5 4.5M91.9 84.4l4.4 4.5M93.3 84.4l4.5 4.5M94.9 84.4l4.4 4.5M96.3 84.4l4.5 4.5M97.9 84.4l4.4 4.5"/>
<path d="M99.3 84.4l4.5 4.5M100.8 84.4l4.5 4.5M102.3 84.4l4.5 4.5M103.8 84.4l4.5 4.5M105.3 84.4l4.4 4.5M106.8 84.4l4.4 4.5M108.3 84.4l4.4 4.5M109.8 84.4l4.4 4.5M111.3 84.4l4.4 4.5M112.8 84.4l4.4 4.5M114.3 84.4l4.4 4.5M115.8 84.4l4.4 4.5"/>
<path d="M117.3 84.4l4.4 4.5M118.8 84.4l4.4 4.5M120.3 84.4l4.4 4.5M121.8 84.4l4.4 4.5M123.3 84.4l4.4 4.5M124.8 84.4l4.4 4.5M126.3 84.4l4.4 4.5M127.8 84.4l4.4 4.5M129.3 84.4l4.4 4.5M130.8 84.4l4.4 4.5M132.3 84.4l4.4 4.5M133.8 84.4l4.4 4.5"/>
<path d="M135.3 84.4l4.4 4.5M136.8 84.4l3.4 3.5M138.3 84.4l2.1 2.2M139.8 84.4l.9 1M141 88.4l.5 .5M141.3 87.2l1.7 1.7M141.6 85.9l2.9 3M141.7 84.6l4.3 4.3M143.1 84.4l4.4 4.5M144.6 84.4l4.4 4.5M146.1 84.4l4.4 4.5M147.6 84.4l4.4 4.5"/>
<path d="M149.1 84.4l4.4 4.5M150.6 84.4l4.4 4.5M152 84.4l4.5 4.5M153.6 84.4l4.4 4.5M155 84.4l4.5 4.5M156.6 84.4l4.4 4.5M158 84.4l4.5 4.5M159.6 84.4l4.4 4.5M161 84.4l4.5 4.5M162.5 84.4l4.5 4.5M164 84.4l4.5 4.5M165.5 84.4l4.5 4.5"/>
<path d="M167 84.4l4.5 4.5M168.5 84.4l1.8 1.8M170 84.4l.3 .3M171.2 87.1l1.7 1.8M172.7 87.1l1.7 1.8M174.2 87.1l1.7 1.8M175.7 87.1l1.7 1.8M177.2 87.1l1.7 1.8M178.7 87.1l1.5 1.5M180.3 81.2l-5.9 5.9M180.3 82.8l-4.4 4.3M180.3 84.2l-2.9 2.9"/>
<path d="M180.3 85.8l-1.4 1.3"/>
</g>
<g font-size="8.7">
<text x="44.3" y="83.4">C</text>
<text x="37" y="131.8">B</text>
<text x="284.8" y="129.7">B</text>
</g>
<g font-size="4.9">
<text x="191.3" y="166">KAMA YUVASI TAŞLAMA SONRASI AÇILACAKTIR.</text>
<text x="231.2" y="177.4">KAYNAK ve FİNİŞ RESMİDİR</text>
</g>
<text font-size="4.2" x="174.9" y="95.8">KROM KAPLANACAK</text>
<g font-size="3.5">
<text x="9.2" y="17.5">ITEM</text>
<text x="10.3" y="21">NO.</text>
<text x="21.8" y="19.3">QTY.</text>
<text x="40.4" y="19.3">DESCRIPTION</text>
<text x="12.4" y="27.9">1</text>
<text x="25" y="27.9">2</text>
<text x="41.7" y="27.9">80311004057</text>
<text x="12.4" y="34.7">2</text>
<text x="25" y="34.7">1</text>
<text x="41.7" y="34.7">80311004056</text>
<text x="12.4" y="41.6">3</text>
<text x="25" y="41.6">1</text>
<text x="41.7" y="41.6">80311004055</text>
<text x="83" y="39.2">1</text>
<text x="117.3" y="39.3">3</text>
<text x="167.9" y="39.2">1</text>
<text x="212.1" y="39.2">2</text>
<text x="264.9" y="49.3">SECTION B-B</text>
<text x="266.9" y="52.9">SCALE 1 : 3</text>
<text x="11.4" y="100.8">SCALE 1 : 1.5</text>
<text x="14.1" y="97.3">DETAIL C</text>
</g>
<g font-size="3.5" fill="#808080">
<text x="230.9" y="102.4" transform="rotate(-90 230.9 102.4)">5</text>
<text x="281.3" y="105.4" transform="rotate(-90 281.3 105.4)">45 h6 -0,02</text>
<text x="230.9" y="109.9" transform="rotate(-90 230.9 109.9)">10</text>
<text x="49.5" y="131.8" transform="rotate(-90 49.5 131.8)">108,50</text>
<text x="229.8" y="137.6">80</text>
<text x="255.4" y="137.6">165</text>
<text x="117.1" y="147.8">1000</text>
<text x="163.1" y="153.8">1450</text>
</g>
<g font-size="3.2" fill="#808080">
<text x="277.8" y="94" transform="rotate(-90 277.8 94)">0</text>
<text x="49.6" y="119.8" transform="rotate(-90 49.6 119.8)">-0,02</text>
<text x="46.1" y="120.2" transform="rotate(-90 46.1 120.2)">+0,02</text>
</g>
<g font-size="3.2">
<text x="153.6" y="186.8">80310101006</text>
<text x="153.6" y="190.8">ON ISITMA KROM KAPLI MERDANE</text>
<text x="210.7" y="186.6">-</text>
<text x="153.6" y="194.8">KROM KAPLAM /</text>
<text x="153.6" y="198.8">YOK / HRC</text>
<text x="230.8" y="198.7">KAYNAKLI</text>
<text x="230.8" y="202.8">53650.93</text>
</g>
<g font-size="2.8">
<text x="263.7" y="186.7">Ü.Adet:</text>
<text x="263.9" y="190.5">Vers.:</text>
<text x="211.5" y="194.5">Hammadde Adı:</text>
<text x="230.8" y="194.7">KAYNAKLI BIRLESTIRME</text>
<text x="138.3" y="202.6">SON KAYIT:</text>
<text x="163.6" y="202.6">28 Haziran 2021 Pazartesi 10:08:15</text>
<text x="212.1" y="198.4">Sip. Ölçüsü:</text>
<text x="212.2" y="202.7">Ağırlık:</text>
</g>
<g font-size="2.6">
<text x="273.4" y="190.4">9</text>
<text x="265.9" y="194.4">GENEL TOLERANS</text>
<text x="264.2" y="198.5">DIN 7168 m T</text>
<text x="264.3" y="202.6">ÖLÇEK</text>
<text x="278.5" y="202.6">1:20</text>
<text x="286.5" y="202.6">A4</text>
</g>
<g font-size="2.5">
<text x="138.3" y="186.4">Parça Kodu:</text>
<text x="138.3" y="190.5">Parça Adı:</text>
<text x="201.2" y="186.5">Ü.Kodu:</text>
<text x="138.3" y="194.5">Kaplama Şekli:</text>
<text x="138.3" y="198.6">Isıl İşlem:</text>
<text x="6.7" y="206.7">D:\onedrive\OneDrive - gazi.edu.tr\My_Design\Arsiv\6545_ONISITMA\</text>
</g>
</svg>
